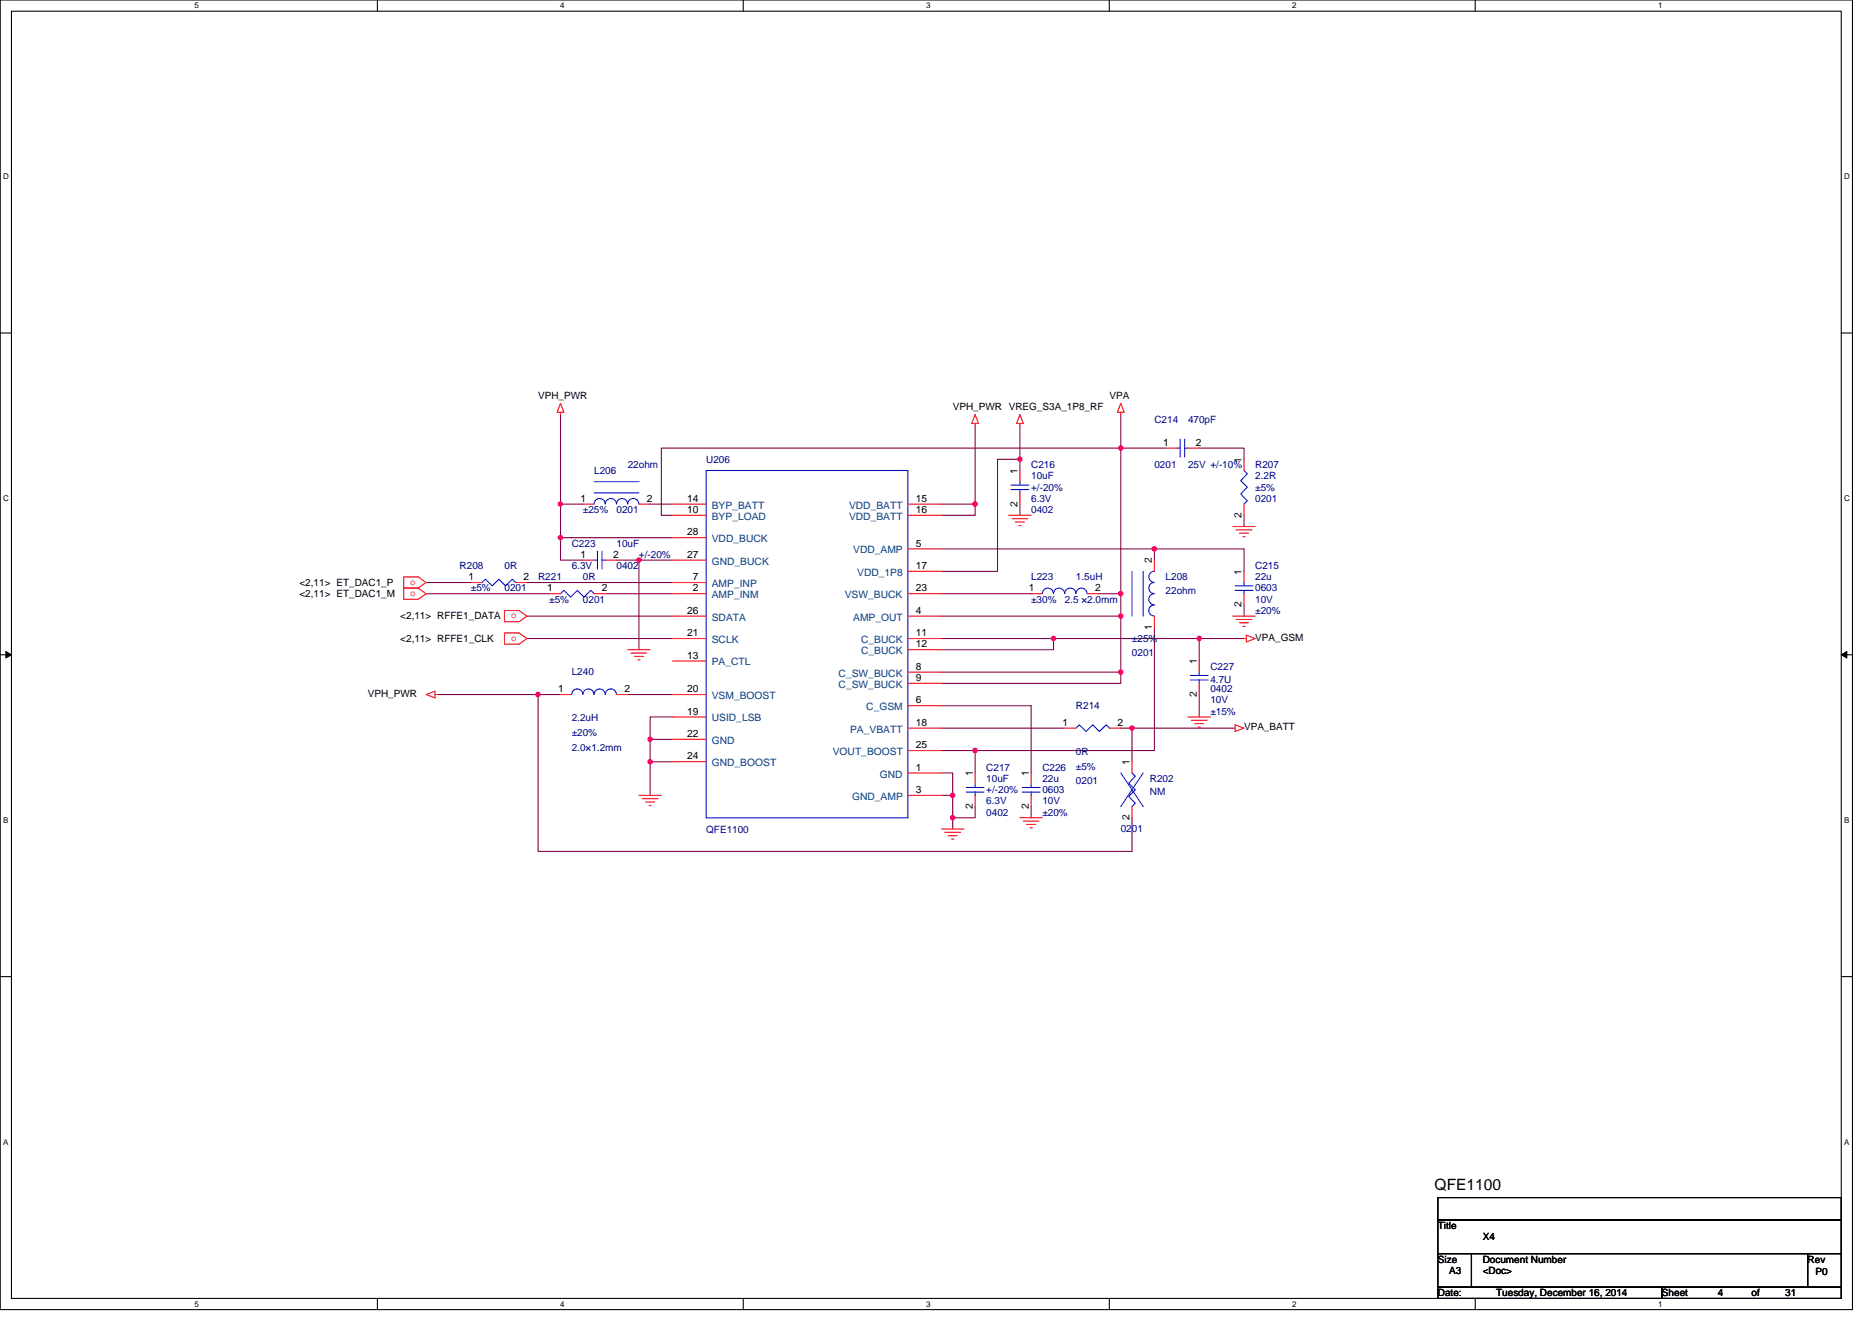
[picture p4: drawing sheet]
<svg xmlns="http://www.w3.org/2000/svg" width="297mm" height="210mm" viewBox="0 0 297 210" stroke-linecap="round" stroke-linejoin="round" font-family="sans-serif">
<path d="M0 0h293.9v207.9h-293.9zM1.8 1.8h290.4v204.3h-290.4z" fill="none" stroke="#000" stroke-width=".17"/>
<g fill="#fff">
<path d="M30.8 .2h.7v1.4h-.7z"/>
<path d="M30.8 206.3h.7v1.4h-.7z"/>
</g>
<path d="M59.9 0v1.8M59.9 206.1v1.8" fill="none" stroke="#000" stroke-width=".17"/>
<g fill="#fff">
<path d="M88.9 .2h.7v1.4h-.7z"/>
<path d="M88.9 206.3h.7v1.4h-.7z"/>
</g>
<path d="M117.9 0v1.8M117.9 206.1v1.8" fill="none" stroke="#000" stroke-width=".17"/>
<g fill="#fff">
<path d="M147 .2h.7v1.4h-.7z"/>
<path d="M147 206.3h.7v1.4h-.7z"/>
</g>
<path d="M176 0v1.8M176 206.1v1.8" fill="none" stroke="#000" stroke-width=".17"/>
<g fill="#fff">
<path d="M205 .2h.7v1.4h-.7z"/>
<path d="M205 206.3h.7v1.4h-.7z"/>
</g>
<path d="M234.1 0v1.8M234.1 206.1v1.8" fill="none" stroke="#000" stroke-width=".17"/>
<g fill="#fff">
<path d="M263.1 .2h.7v1.4h-.7z"/>
<path d="M263.1 206.3h.7v1.4h-.7z"/>
<path d="M.5 27.3h.9v1.4h-.9z"/>
<path d="M292.6 27.3h.9v1.4h-.9z"/>
<path d="M.5 78.4h.9v1.4h-.9z"/>
<path d="M292.6 78.4h.9v1.4h-.9z"/>
</g>
<path d="M0 52.9h1.8M292.2 52.9h1.7" fill="none" stroke="#000" stroke-width=".17"/>
<g fill="#fff">
<path d="M.5 129.5h.8v1.4h-.8z"/>
<path d="M292.6 129.5h.9v1.4h-.9z"/>
</g>
<path d="M0 103.9h1.8M292.2 103.9h1.7" fill="none" stroke="#000" stroke-width=".17"/>
<path d="M.9 103.4l.9 .5-.9 .5zM292.2 103.9l.8-.5v1z" fill="#000" stroke="#000" stroke-width=".16"/>
<g fill="#fff">
<path d="M.5 180.5h.8v1.4h-.8z"/>
<path d="M292.6 180.5h.9v1.4h-.9z"/>
</g>
<path d="M0 155h1.8M292.2 155h1.7M228.2 190.1h64v3.5h-64zM228.2 193.6h64v5.4h-64zM228.2 199h5.3v5.3h-5.3zM233.5 199h53.3v5.3h-53.3zM286.8 199h5.4v5.3h-5.4zM228.2 204.3h35.5v1.8h-35.5zM263.7 204.3h28.5v1.8h-28.5z" fill="none" stroke="#000" stroke-width=".17"/>
<g fill="none" stroke="#800040" stroke-width=".17">
<path d="M88.9 65.8v14.2M154.7 67.6v12.4M161.8 72.9h-3.5v17.8h-8.9M161.8 72.9v1.8M161.8 67.6v5.3M177.8 71.1h-72.9v10.7h1.8M177.8 71.1v23.1M177.8 65.8v5.3M177.8 71.1h7.2M190.3 71.1h7.1v1.8M67.6 92.5h7.1M67.6 94.2h19.6"/>
<path d="M83.6 97.8h23.1M83.6 92.5h23.1M88.9 80h3.6M88.9 85.3h17.8M88.9 85.3v3.6h3.6M88.9 80v5.3M96.1 94.2h10.6M97.8 88.9h3.6M101.4 88.9v14.2M101.4 88.9h5.3M103.2 80h3.5M149.4 80h5.3v1.8h-5.3"/>
<path d="M149.4 94.2h14.2M149.4 87.1h33.8M149.4 97.8h28.4M161.8 80v1.8M174.3 94.2h3.5M177.8 94.2v3.6M177.8 97.8v8.9M183.2 87.1v1.8M183.2 99.6v19.5h-28.5v3.6M183.2 87.1h14.2v3.6M197.4 81.8v1.8M197.4 96v1.8"/>
<path d="M69.4 110.2h16M83.6 101.3h23.1M85.4 110.2v24.9h94.2v-5.3M85.4 110.2h3.5M99.6 110.2h7.1M106.7 113.8h-3.5v3.5M106.7 117.3h-3.5v3.6M149.4 106.7h28.4M149.4 119.1h5.3M149.4 101.3h17.8M149.4 115.6h19.5M149.4 112h14.2v10.7"/>
<path d="M177.8 115.6h1.8M177.8 106.7v1.8h-28.4M179.6 115.6h16M179.6 115.6v5.3M190.3 110.2v3.6M190.3 101.3v3.6M190.3 101.3h-23.1v1.8h-17.8M190.3 101.3h7.1M106.7 120.9h-3.5v5.3M149.4 126.2h1.8M149.4 122.7h1.8v3.5M151.2 126.2v3.6"/>
<path d="M151.2 129.8v1.8M154.7 128v1.8h-3.5M163.6 128v1.8"/>
</g>
<g fill="#f0f" stroke="#f0f" stroke-width=".17">
<circle cx="88.9" cy="80" r=".35"/>
<circle cx="154.7" cy="80" r=".35"/>
<circle cx="88.9" cy="85.3" r=".35"/>
<circle cx="101.4" cy="88.9" r=".35"/>
<circle cx="177.8" cy="71.1" r=".35"/>
<circle cx="177.8" cy="94.2" r=".35"/>
<circle cx="177.8" cy="97.8" r=".35"/>
<circle cx="177.8" cy="106.7" r=".35"/>
<circle cx="183.2" cy="87.1" r=".35"/>
<circle cx="161.8" cy="72.9" r=".35"/>
<circle cx="151.2" cy="126.2" r=".35"/>
<circle cx="179.6" cy="115.6" r=".35"/>
<circle cx="154.7" cy="119.1" r=".35"/>
<circle cx="151.2" cy="129.8" r=".35"/>
<circle cx="103.2" cy="117.3" r=".35"/>
<circle cx="103.2" cy="120.9" r=".35"/>
<circle cx="85.4" cy="110.2" r=".35"/>
<circle cx="167.2" cy="101.3" r=".35"/>
<circle cx="190.3" cy="101.3" r=".35"/>
</g>
<g fill="none" stroke="#f00" stroke-width=".17">
<path d="M88.9 64l.6 1.4h-1.1zM88.9 65.4v.4M154.7 65.8l.6 1.4h-1.1zM154.7 67.2v.4M161.8 65.8l.6 1.4h-1.1zM161.8 67.2v.4M161.8 74.7v1.8M161.8 78.2v1.8M177.8 64l.6 1.4h-1.1zM177.8 65.4v.4M185 71.1h1.7M188.5 71.1h1.8"/>
<path d="M197.4 72.9v1.8M64 91.6h2.4l1.2 .9-1.2 .8h-2.4zM64 93.3h2.4l1.2 .9-1.2 .9h-2.4zM74.7 92.5h1.8M80 96.9h2.4l1.2 .9-1.2 .9h-2.4zM81.8 92.5h1.8M87.2 94.2h1.7M92.5 88.9h1.8M92.5 80h1.8M94.3 94.2h1.8M96.1 88.9h1.7M101.4 80h1.8"/>
<path d="M106.7 94.2h5.4M106.7 92.5h5.4M106.7 81.8h5.4M106.7 80h5.4M106.7 97.8h5.4M106.7 88.9h5.4M106.7 85.3h5.4M144.1 97.8h5.3M144.1 87.1h5.3M144.1 80h5.3M144.1 81.8h5.3M144.1 90.7h5.3"/>
<path d="M144.1 94.2h5.3M160.1 81.8h3.5M160.6 82.3h2.5M161.1 82.8h1.5M161.7 83.4h.3M163.6 94.2h1.8M172.5 94.2h1.8M183.2 97.8v1.8M183.2 88.9v1.8M195.6 83.6h3.6M195.6 97.8h3.6M196.1 84.1h2.5"/>
<path d="M196.1 98.3h2.5M196.7 84.6h1.4M196.7 98.8h1.4M197.2 85.2h.4M197.2 99.4h.4M197.4 90.7v1.8M197.4 94.2v1.8M197.4 80v1.8M67.6 110.2l1.4-.5v1.1zM69 110.2h.4M80 100.5h2.4l1.2 .8-1.2 .9h-2.4zM88.9 110.2h1.8"/>
<path d="M97.8 110.2h1.8M99.6 103.1h3.6M100.1 103.7h2.5M100.7 104.2h1.4M101.2 104.7h.4M106.7 104.9h5.4M106.7 113.8h5.4M106.7 110.2h5.4M106.7 101.3h5.4M106.7 117.3h5.4M144.1 112h5.3M144.1 106.7h5.3"/>
<path d="M144.1 108.5h5.3M144.1 101.3h5.3M144.1 103.1h5.3M144.1 115.6h5.3M144.1 119.1h5.3M168.9 115.6h1.8M176.1 115.6h1.7M188.5 113.8h3.6M189 114.3h2.5M189.6 114.9h1.4M190.1 115.4h.4M190.3 104.9v1.8"/>
<path d="M190.3 108.5v1.7M195.6 115.6h.4M196 115l1.4 .6-1.4 .5zM197.4 101.3h.4M197.8 100.8l1.4 .5-1.4 .6zM101.4 126.2h3.5M101.9 126.8h2.5M102.4 127.3h1.5M103 127.8h.3M106.7 120.9h5.4M144.1 122.7h5.3M144.1 126.2h5.3"/>
<path d="M149.4 131.6h3.5M149.9 132.1h2.5M150.4 132.6h1.5M151 133.2h.3M154.7 122.7v1.8M154.7 126.2v1.8M161.8 129.8h3.6M162.4 130.3h2.5M162.9 130.9h1.4M163.4 131.4h.4M163.6 122.7v1.8M163.6 126.2v1.8"/>
<path d="M179.6 120.9v1.8M179.6 128v1.8"/>
</g>
<g fill="none" stroke="#00f" stroke-width=".17">
<path d="M94.3 78.2h7.1M94.3 76.5h7.1M94.3 80a.88 .88 0 0 1 .9-.9 .88 .88 0 0 1 .8 .9 .89 .89 0 0 1 .9-.9 .89 .89 0 0 1 .9 .9 .89 .89 0 0 1 .9-.9 .89 .89 0 0 1 .9 .9M99.6 80a.88 .88 0 0 1 .9-.9 .88 .88 0 0 1 .9 .9M112.1 74.7h32v55.1h-32zM160.4 77h2.9M160.4 77.7h2.9M161.8 76.5v.5M161.8 77.7v.5M186.7 71.1h.6M187.3 69.7v2.8M188 69.7v2.8"/>
<path d="M188 71.1h.5M197.4 74.7l.5 .5-1 1.1 1 1-1 1.1 1 1.1-.5 .5M76.5 92.5l.5-.6 1.1 1.1 1.1-1.1 1 1.1 1.1-1.1 .5 .6M88.9 94.2l.6-.5 1 1.1 1.1-1.1 1.1 1.1 1-1.1 .6 .5M94.3 88.9h.5M94.8 87.5v2.8M95.5 87.5v2.8M95.5 88.9h.6M168.9 94.2a.89 .89 0 0 0-.9-.9 .89 .89 0 0 0-.9 .9 .88 .88 0 0 0-.8-.9 .88 .88 0 0 0-.9 .9M170.7 94.2a.88 .88 0 0 0-.9-.9 .88 .88 0 0 0-.9 .9M172.5 94.2a.88 .88 0 0 0-.9-.9 .88 .88 0 0 0-.9 .9M179.6 90.7v7.1"/>
<path d="M181.4 90.7v7.1M183.2 94.2a.89 .89 0 0 0-.9 .9 .89 .89 0 0 0 .9 .9 .88 .88 0 0 0-.9 .9 .88 .88 0 0 0 .9 .9M183.2 92.5a.88 .88 0 0 0-.9 .8 .88 .88 0 0 0 .9 .9M183.2 90.7a.88 .88 0 0 0-.9 .9 .88 .88 0 0 0 .9 .8M196 93h2.8M196 93.7h2.8M197.4 92.5v.5M197.4 93.7v.5M92.5 110.2a.88 .88 0 0 0-.9-.9 .88 .88 0 0 0-.9 .9M94.3 110.2a.88 .88 0 0 0-.9-.9 .88 .88 0 0 0-.9 .9M97.8 110.2a.89 .89 0 0 0-.9-.9 .89 .89 0 0 0-.9 .9 .88 .88 0 0 0-.8-.9 .88 .88 0 0 0-.9 .9M170.7 115.6l.6-.6 1 1.1 1.1-1.1 1.1 1.1 1-1.1 .6 .6"/>
<path d="M188.9 107.2h2.8M188.9 107.9h2.8M190.3 106.7v.5M190.3 107.9v.6M153.3 125h2.8M153.3 125.7h2.8M154.7 124.5v.5M154.7 125.7v.5M162.2 125h2.8M162.2 125.7h2.8M163.6 124.5v.5M163.6 125.7v.5"/>
<path d="M177.8 122.7l3.6 5.3M179.6 122.7l.5 .5-1 1.1 1 1-1 1.1 1 1.1-.5 .5M181.4 122.7l-3.6 5.3"/>
</g>
<text font-size="2.5" x="227.6" y="188.9">QFE1100</text>
<g font-size="1.6">
<text x="85.4" y="63.3">VPH_PWR</text>
<text x="151.2" y="65.1">VPH_PWR VREG_S3A_1P8_RF</text>
<text x="176.1" y="63.3">VPA</text>
<text x="184.6" y="70.7">1</text>
<text x="189.8" y="70.7">2</text>
<text x="161.5" y="75.2" transform="rotate(-90 161.5 75.2)">1</text>
<text x="197" y="73.4" transform="rotate(-90 197 73.4)">1</text>
<text x="92.1" y="79.6">1</text>
<text x="102.6" y="79.6">2</text>
<text x="109" y="81.4">10</text>
<text x="109" y="79.6">14</text>
<text x="145.3" y="79.6">15</text>
<text x="145.3" y="81.4">16</text>
<text x="161.5" y="80.4" transform="rotate(-90 161.5 80.4)">2</text>
<text x="197" y="82.2" transform="rotate(-90 197 82.2)">2</text>
<text x="92.1" y="88.5">1</text>
<text x="97.3" y="88.5">2</text>
<text x="109" y="88.5">27</text>
<text x="109" y="85">28</text>
<text x="145.3" y="86.7">5</text>
<text x="182.8" y="89.4" transform="rotate(-90 182.8 89.4)">2</text>
<text x="47.5" y="93">&lt;2,11&gt; ET_DAC1_P</text>
<text x="47.5" y="94.8">&lt;2,11&gt; ET_DAC1_M</text>
<text x="74.4" y="92.1">1</text>
<text x="83.1" y="92.1">2</text>
<text x="86.8" y="93.9">1</text>
<text x="95.5" y="93.9">2</text>
<text x="109.9" y="93.9">2</text>
<text x="109.9" y="92.1">7</text>
<text x="145.3" y="93.9">23</text>
<text x="145.3" y="90.3">17</text>
<text x="163.3" y="93.9">1</text>
<text x="173.8" y="93.9">2</text>
<text x="197" y="91.2" transform="rotate(-90 197 91.2)">1</text>
<text x="63.5" y="98.3">&lt;2,11&gt; RFFE1_DATA</text>
<text x="63.5" y="101.9">&lt;2,11&gt; RFFE1_CLK</text>
<text x="109" y="101">21</text>
<text x="109" y="97.4">26</text>
<text x="145.3" y="97.4">4</text>
<text x="145.3" y="101">11</text>
<text x="182.8" y="99.9" transform="rotate(-90 182.8 99.9)">1</text>
<text x="197" y="96.4" transform="rotate(-90 197 96.4)">2</text>
<text x="199.2" y="101.7">VPA_GSM</text>
<text x="109" y="104.5">13</text>
<text x="145.3" y="102.7">12</text>
<text x="145.3" y="106.3">8</text>
<text x="189.9" y="105.4" transform="rotate(-90 189.9 105.4)">1</text>
<text x="58.4" y="110.6">VPH_PWR</text>
<text x="88.6" y="109.9">1</text>
<text x="99.1" y="109.9">2</text>
<text x="109" y="113.4">19</text>
<text x="109" y="109.9">20</text>
<text x="145.3" y="111.6">6</text>
<text x="145.3" y="108.1">9</text>
<text x="189.9" y="110.6" transform="rotate(-90 189.9 110.6)">2</text>
<text x="109" y="117">22</text>
<text x="145.3" y="115.2">18</text>
<text x="145.3" y="118.7">25</text>
<text x="168.6" y="115.2">1</text>
<text x="177.3" y="115.2">2</text>
<text x="197.4" y="115.9">VPA_BATT</text>
<text x="109" y="120.5">24</text>
<text x="145.3" y="122.3">1</text>
<text x="145.3" y="125.9">3</text>
<text x="154.3" y="123.2" transform="rotate(-90 154.3 123.2)">1</text>
<text x="163.2" y="123.2" transform="rotate(-90 163.2 123.2)">1</text>
<text x="179.2" y="121.4" transform="rotate(-90 179.2 121.4)">1</text>
<text x="154.3" y="128.4" transform="rotate(-90 154.3 128.4)">2</text>
<text x="163.2" y="128.4" transform="rotate(-90 163.2 128.4)">2</text>
<text x="179.2" y="130.2" transform="rotate(-90 179.2 130.2)">2</text>
<text x="228.2" y="195.1">Title</text>
<text x="235.3" y="196.8">X4</text>
<text x="228.2" y="200.4">Size</text>
<text x="229.9" y="202.2">A3</text>
<text x="235.3" y="200.4">Document Number</text>
<text x="235.3" y="202.2">&lt;Doc&gt;</text>
<text x="286.8" y="200.4">Rev</text>
<text x="288.1" y="202.3">P0</text>
<text x="228.2" y="205.7">Date:</text>
<text x="237.4" y="205.7">Tuesday, December 16, 2014</text>
<text x="263.7" y="205.7">Sheet</text>
<text x="272.6" y="205.7">4</text>
<text x="277.9" y="205.7">of</text>
<text x="283.3" y="205.7">31</text>
</g>
<g font-size="1.6" fill="#000080">
<text x="183.2" y="67.2">C214</text>
<text x="188.5" y="67.2">470pF</text>
<text x="94.3" y="75.2">L206</text>
<text x="99.6" y="74.3">22ohm</text>
<text x="112.1" y="73.4">U206</text>
<text x="163.6" y="74.3">C216</text>
<text x="163.6" y="76.1">10uF</text>
<text x="163.6" y="77.9">+/-20%</text>
<text x="183.2" y="74.3">0201</text>
<text x="188.5" y="74.3">25V +/-10%</text>
<text x="199.2" y="74.3">R207</text>
<text x="199.2" y="76.1">2.2R</text>
<text x="199.2" y="77.9">±5%</text>
<text x="92.5" y="81.4">±25%</text>
<text x="97.8" y="81.4">0201</text>
<text x="163.6" y="81.4">0402</text>
<text x="163.6" y="79.7">6.3V</text>
<text x="199.2" y="79.7">0201</text>
<text x="90.7" y="86.8">C223</text>
<text x="97.8" y="86.8">10uF</text>
<text x="101.4" y="88.5">+/-20%</text>
<text x="72.9" y="90.3">R208</text>
<text x="74.7" y="93.9">±5%</text>
<text x="80" y="90.3">0R</text>
<text x="80" y="93.9">0201</text>
<text x="85.4" y="92.1">R221</text>
<text x="87.2" y="95.7">±5%</text>
<text x="90.7" y="90.3">6.3V</text>
<text x="92.5" y="92.1">0R</text>
<text x="92.5" y="95.7">0201</text>
<text x="97.8" y="90.3">0402</text>
<text x="163.6" y="92.1">L223</text>
<text x="163.6" y="95.7">±30%</text>
<text x="168.9" y="95.7">2.5 ×2.0mm</text>
<text x="170.7" y="92.1">1.5uH</text>
<text x="185" y="92.1">L208</text>
<text x="185" y="94.2">22ohm</text>
<text x="199.2" y="90.3">C215</text>
<text x="199.2" y="92.1">22u</text>
<text x="199.2" y="93.9">0603</text>
<text x="199.2" y="95.7">10V</text>
<text x="179.6" y="101.9">±25%</text>
<text x="199.2" y="97.4">±20%</text>
<text x="90.7" y="107.2">L240</text>
<text x="179.6" y="104.2">0201</text>
<text x="192.1" y="106.3">C227</text>
<text x="170.7" y="112.5">R214</text>
<text x="192.1" y="108.5">4.7U</text>
<text x="192.1" y="109.9">0402</text>
<text x="192.1" y="111.7">10V</text>
<text x="192.1" y="113.4">±15%</text>
<text x="90.7" y="114.5">2.2uH</text>
<text x="90.7" y="116.8">±20%</text>
<text x="90.7" y="119.1">2.0×1.2mm</text>
<text x="170.7" y="119.8">0R</text>
<text x="156.5" y="122.3">C217</text>
<text x="156.5" y="124.1">10uF</text>
<text x="156.5" y="125.9">+/-20%</text>
<text x="165.4" y="122.3">C226</text>
<text x="165.4" y="124.1">22u</text>
<text x="165.4" y="125.9">0603</text>
<text x="170.7" y="122.2">±5%</text>
<text x="170.7" y="124.5">0201</text>
<text x="182.5" y="124.1">R202</text>
<text x="156.5" y="129.4">0402</text>
<text x="156.5" y="127.7">6.3V</text>
<text x="165.4" y="127.7">10V</text>
<text x="165.4" y="129.4">±20%</text>
<text x="182.5" y="126.2">NM</text>
<text x="112.1" y="132.3">QFE1100</text>
<text x="177.8" y="132.1">0201</text>
</g>
<g font-size="1.6" fill="#004080">
<text x="112.9" y="82.5">BYP_LOAD</text>
<text x="112.9" y="80.7">BYP_BATT</text>
<text x="134.7" y="80.7">VDD_BATT</text>
<text x="134.7" y="82.5">VDD_BATT</text>
<text x="112.9" y="89.6">GND_BUCK</text>
<text x="112.9" y="86.1">VDD_BUCK</text>
<text x="135.4" y="87.8">VDD_AMP</text>
<text x="112.9" y="95">AMP_INM</text>
<text x="112.9" y="93.2">AMP_INP</text>
<text x="134" y="95">VSW_BUCK</text>
<text x="136" y="91.4">VDD_1P8</text>
<text x="112.9" y="98.5">SDATA</text>
<text x="135.4" y="98.5">AMP_OUT</text>
<text x="112.9" y="105.6">PA_CTL</text>
<text x="112.9" y="102.1">SCLK</text>
<text x="133.1" y="107.4">C_SW_BUCK</text>
<text x="136.6" y="102.1">C_BUCK</text>
<text x="136.6" y="103.8">C_BUCK</text>
<text x="112.9" y="111">VSM_BOOST</text>
<text x="133.1" y="109.2">C_SW_BUCK</text>
<text x="137.5" y="112.7">C_GSM</text>
<text x="112.9" y="114.5">USID_LSB</text>
<text x="112.9" y="118.1">GND</text>
<text x="132.1" y="119.8">VOUT_BOOST</text>
<text x="134.9" y="116.3">PA_VBATT</text>
<text x="112.9" y="121.6">GND_BOOST</text>
<text x="139.6" y="123.4">GND</text>
<text x="135.2" y="127">GND_AMP</text>
</g>
<g font-size="1.6" fill="#f00">
<text x="65.1" y="92.8">o</text>
<text x="65.1" y="94.6">o</text>
<text x="81.1" y="98.1">o</text>
<text x="81.1" y="101.7">o</text>
</g>
<g font-size="1.3">
<text x="30.8" y="1.3">5</text>
<text x="88.9" y="1.3">4</text>
<text x="147" y="1.3">3</text>
<text x="205" y="1.3">2</text>
<text x="263.1" y="1.3">1</text>
<text x=".5" y="28.4">D</text>
<text x="292.6" y="28.4">D</text>
<text x=".5" y="79.5">C</text>
<text x="292.6" y="79.5">C</text>
<text x=".5" y="130.6">B</text>
<text x="292.6" y="130.6">B</text>
<text x=".5" y="181.7">A</text>
<text x="292.6" y="181.7">A</text>
<text x="30.8" y="207.4">5</text>
<text x="88.9" y="207.4">4</text>
<text x="147" y="207.4">3</text>
<text x="205" y="207.4">2</text>
<text x="263.1" y="207.4">1</text>
</g>
</svg>
